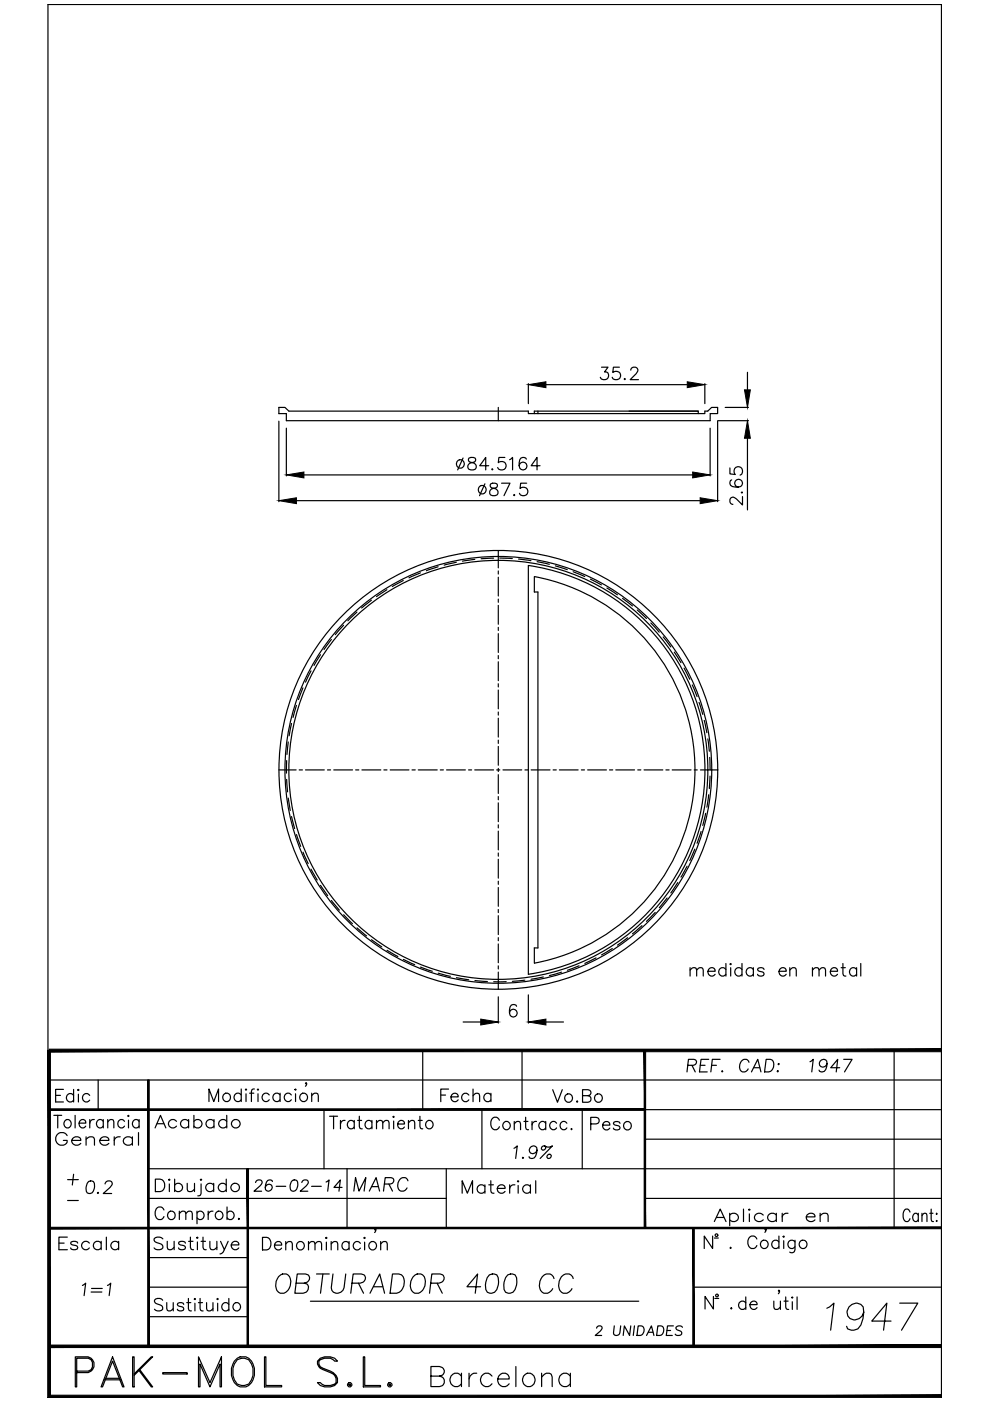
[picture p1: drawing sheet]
<svg xmlns="http://www.w3.org/2000/svg" width="210mm" height="297mm" viewBox="0 0 210 297" stroke-linecap="round" stroke-linejoin="round" font-family="sans-serif">
<!-- layer: COTAS -->
<g fill="none" stroke="#000" stroke-width=".25">
<path d="M59.1 86.4v1.3h1.6M60.7 89.2h89.9M61.2 87.2h50.8v.5h37.4v-.5h.7M133.4 87.2h14.6v.5M148 87.2h-34.7v.5M152.2 86.4v1.3h-1.6M96.8 119.2l-2.6 .6M100.7 118.6l-2.6 .4M104.7 118.3l-2.7 .2M106 118.3l2.6 .1M109.9 118.5l2.7 .4M112 119.9v86.7"/>
<path d="M113.9 119.1l2.6 .6M117.8 120l2.5 .8M68 138.8l-1.4 2.3M70.3 135.6l-1.6 2.1M72.8 132.6l-1.7 2M75.7 129.8l-1.9 1.8M78.7 127.3l-2 1.6M82 125l-2.2 1.5M85.5 123.1l-2.3 1.3M89.1 121.5l-2.4 1M92.9 120.2l-2.5 .8M113.3 122.3v3.2"/>
<path d="M114.1 125.5v75.5M121.5 121.2l2.5 1M125.2 122.8l2.3 1.2M128.7 124.7l2.2 1.4M132 126.9l2.1 1.6M135.1 129.3l2 1.8M138 132.1l1.8 1.9M140.6 135l1.6 2.2M143 138.3l1.4 2.2M61.1 157.3l-.3 2.7M61.8 153.4l-.5 2.6M62.9 149.6l-.8 2.5"/>
<path d="M64.2 145.8l-.9 2.5M65.9 142.2l-1.1 2.4M145 141.6l1.2 2.4M146.8 145.2l1 2.5M148.2 148.9l.8 2.6M149.3 152.7l.6 2.6M150.1 156.7l.3 2.6M60.8 161.3l-.1 2.6M60.8 165.2l.2 2.7M61.1 169.2l.4 2.6M61.8 173.1l.7 2.6M62.9 177l.8 2.5"/>
<path d="M148.6 176.3l-.8 2.5M149.6 172.4l-.6 2.6M150.2 168.5l-.3 2.6M150.5 160.6l.1 2.6M150.5 164.5l-.1 2.7M64.2 180.7l1.1 2.4M65.9 184.3l1.4 2.3M68 187.7l1.5 2.2M70.3 190.9l1.7 2.1M72.9 194l1.8 1.8M75.7 196.7l2 1.7M78.8 199.2l2.1 1.6"/>
<path d="M133.1 198.8l-2.2 1.6M136.1 196.3l-2 1.7M138.9 193.4l-1.8 1.9M141.4 190.4l-1.6 2M143.7 187.1l-1.5 2.2M145.7 183.7l-1.3 2.3M147.3 180l-1.1 2.5M82 201.5l2.4 1.3M85.5 203.4l2.4 1.1M89.2 205l2.5 .9M92.9 206.3l2.6 .7M96.8 207.3l2.6 .4"/>
<path d="M100.7 207.9l2.6 .2M107.3 208.1l-2.6 .1M111.3 207.8l-2.7 .3M113.3 201v3.2M115.2 207.1l-2.6 .5M119 206.1l-2.5 .7M122.8 204.8l-2.5 .9M126.4 203.1l-2.4 1.2M129.8 201.1l-2.3 1.4M109 243.5l.7-.5-.4 2.6M110.9 245.4l-.1 .1 .1 .1 .1-.1M113.9 243.8a.85 .85 0 0 1-1 .8 .85 .85 0 0 1-.7-1 .85 .85 0 0 1 1-.6l.4 .1a1.85 1.85 0 0 1-.3 2.4 .73 .73 0 0 1-1.1-.3"/>
<path d="M115.5 243l.2 .2a.57 .57 0 0 1-.7 .6l-.2-.2a.58 .58 0 0 1 .3-.6 .58 .58 0 0 1 .6 .1 1.37 1.37 0 0 0 1.4-.1l-2.6 2.6"/>
<circle cx="105.7" cy="163.2" r="44.4"/>
<circle cx="116.4" cy="245.2" r=".45"/>
</g>
<!-- layer: COTAS1 -->
<g fill="none" stroke="#000" stroke-width=".25">
<path d="M127.5 77.9h1.4l-.7 1a.84 .84 0 0 1 .9 .9 .84 .84 0 0 1-1.2 .7l-.4-.1-.2-.4M131.3 77.9h-1.2l-.2 1.1a.94 .94 0 0 1 1.5-.1 .94 .94 0 0 1-.2 1.5 .94 .94 0 0 1-1.4-.4M133.7 78.5l.3-.5 .8-.1a.66 .66 0 0 1 .3 1l-1.5 1.6h1.8M158.5 78.9v3.8M59.1 89.3v17.1M60.7 90.8v10.1M98.2 97.1l-1.2 2.5M99.4 97.1a.52 .52 0 0 0 .3 .9 1.1 1.1 0 0 1 1.3 1.1 .93 .93 0 0 1-1.1 .6 .93 .93 0 0 1-.7-1 1.23 1.23 0 0 1 1.3-.7 .52 .52 0 0 0 .2-.9l-.4-.1zM103.6 98.7h-1.9l1.3-1.7v2.6M104.4 99.4l-.1 .1 .1 .1 .1-.1M105.6 86.4v2.8M107 97h-1.2l-.2 1.1a.94 .94 0 0 1 1.5 0 .94 .94 0 0 1-.2 1.4 .94 .94 0 0 1-1.4-.4"/>
<path d="M108 97.5l.7-.5v2.6M111.6 97.3a.78 .78 0 0 0-.7-.3 .78 .78 0 0 0-.7 .5 1.92 1.92 0 0 0 .3 2 .83 .83 0 0 0 1.2-.4 .83 .83 0 0 0-.6-1.1 .83 .83 0 0 0-1 .7M112 81.3v4.3M114.5 98.7h-1.9l1.3-1.7v2.6M115.7 81.6h30M132.5 80.2l-.2 .2 .2 .1 .1-.1M149.4 81.3v4.3M150.6 90.8v10.1M152.2 89.3v17.1M152.2 89.2h6.5M153.8 86.4h4.9M154.8 99.2v1.3l1.1 .1a.94 .94 0 0 1 0-1.4 .94 .94 0 0 1 1.4 .2 .94 .94 0 0 1-.4 1.3"/>
<path d="M158.5 92.9v15.2M62.9 106.2h85.5M64.4 100.7h82.5M102.8 102.6l-1.1 2.5M104.1 102.6a.52 .52 0 0 0 .2 .8 1.1 1.1 0 0 1 1.3 1.2 .91 .91 0 0 1-1.1 .5 .91 .91 0 0 1-.7-.9 1.17 1.17 0 0 1 1.3-.8 .52 .52 0 0 0 .2-.8l-.3-.2zM105.6 116.7v3.7M106.3 102.4h1.8l-1.2 2.7M109 104.8l-.1 .2 .1 .1 .1-.1M111.7 102.4h-1.3l-.1 1.2a.94 .94 0 0 1 1.4-.1 .94 .94 0 0 1-.2 1.5 .94 .94 0 0 1-1.4-.4M155.1 101.7a.79 .79 0 0 0-.2 1.2 2.06 2.06 0 0 0 2.4 0 .83 .83 0 0 0-.4-1.2 .83 .83 0 0 0-1.1 .5 .83 .83 0 0 0 .7 1.1M157.3 104.3l.1 .1-.1 .1-.1-.1M157.4 105.3v1.8l-1.2-1.3a.8 .8 0 0 0-1.3-.1l-.1 .7 .2 .4 .4 .1"/>
<path d="M105.6 121.1v.6M105.6 122.4v4M105.6 127v.7M105.6 128.4v4M105.6 133v.7M105.6 134.3v4M105.6 139v.7M105.6 140.3v4M105.6 145v.6M105.6 146.3v4M105.6 151v.6M105.6 152.3v4"/>
<path d="M105.6 156.9v.7M105.6 158.3v3.9M59.1 163.2h3.7M63.4 163.2h.7M64.8 163.2h4M69.4 163.2h.7M70.8 163.2h3.9M75.4 163.2h.7M76.7 163.2h4M81.4 163.2h.6M82.7 163.2h4M87.4 163.2h.6"/>
<path d="M88.7 163.2h4M93.4 163.2h.6M94.7 163.2h4M99.3 163.2h.7M100.7 163.2h4M105.3 163.2h.7M105.6 162.9v.7M105.6 164.3v3.9M105.6 168.9v.7M105.6 170.2v4M105.6 174.9v.6M105.6 176.2v4"/>
<path d="M106.6 163.2h4M111.3 163.2h.7M112.6 163.2h4M117.3 163.2h.6M118.6 163.2h4M123.3 163.2h.6M124.6 163.2h4M129.2 163.2h.7M130.6 163.2h3.9M135.2 163.2h.7M136.6 163.2h3.9M141.2 163.2h.7"/>
<path d="M142.5 163.2h4M147.2 163.2h.6M148.5 163.2h3.7M105.6 180.8v.7M105.6 182.2v4M105.6 186.8v.7M105.6 188.2v4M105.6 192.8v.7M105.6 194.1v4M105.6 198.8v.7M98.2 216.7h3.7M105.6 200.1v4"/>
<path d="M105.6 204.8v.6M105.6 206.1v3.7M105.6 211.3v5.6M109.5 213.4a.77 .77 0 0 0-1.1-.3 2.02 2.02 0 0 0 0 2.4 .82 .82 0 0 0 1.2-.4 .82 .82 0 0 0-.6-1.1 .82 .82 0 0 0-1 .7M112 210.9v6M115.7 216.7h3.8"/>
<circle cx="97.6" cy="98.3" r=".88"/>
<circle cx="102.2" cy="103.8" r=".88"/>
</g>
<!-- layer: 0 -->
<g fill="none" stroke="#000" stroke-width=".25">
<path d="M59.1 86.4h1.3l.8 .8M60.7 87.7v1.5M114.1 87.2v.5M150.6 87.7v1.5M152.2 86.4h-1.3l-.8 .8M112 119.9a43.8 43.8 0 0 1 37.5 43.3 43.8 43.8 0 0 1-37.5 43.4M113.3 125.5h.8M113.3 122.2a41.7 41.7 0 0 1 34 41 41.7 41.7 0 0 1-34 41M113.3 201h.8M10.4 229h189.2M10.4 235.3h189.2M12.2 236.5v2.6"/>
<path d="M15.9 236.5v2.6M27.2 236.5v.2l-.1-.1zM31.5 229v56.5M44.3 233.6v-2.7l1 2.7 1-2.7v2.7M51.1 232.2a.85 .85 0 0 0-1.2-.2 .85 .85 0 0 0 0 1.3 .85 .85 0 0 0 1.2-.1M51.1 230.9v2.7M52 231l.2-.1 .1 .1-.1 .1zM52.2 231.9v1.7M52.9 231.8h.9M53.9 230.9l-.5 .1-.1 .4v2.2M54.6 231l.1-.1 .1 .1-.1 .1zM54.7 231.9v1.7"/>
<path d="M57.1 232.2a.85 .85 0 0 0-1.3-.2 .85 .85 0 0 0 0 1.3 .85 .85 0 0 0 1.3-.1M59.4 232.2a.85 .85 0 0 0-1.3-.2 .85 .85 0 0 0 0 1.3 .85 .85 0 0 0 1.3-.1M59.4 231.8v1.8M61.8 232.2a.84 .84 0 0 0-1.3-.2 .84 .84 0 0 0 0 1.3 .84 .84 0 0 0 1.3-.1M62.5 231l.2-.1 .1 .1-.1 .1zM62.7 231.9v1.7M65 229.7l-.1 .1-.1-.1 .1-.1a.49 .49 0 0 1-.1 .7M66.1 232.3l.6-.5 .7 .1 .1 1.7M66.1 231.8v1.8M68.7 235.3v12.5M69.9 236.7h1.7M70.7 236.7v2.6"/>
<path d="M72.2 237.6v1.7M73.2 237.6a.82 .82 0 0 0-1 .7M75.1 237.9a.86 .86 0 0 0-1.5 .3 .86 .86 0 0 0 1 1.1l.5-.3M75.1 237.6v1.7M75.8 237.6h.9M76.2 236.7v2.1l.1 .4 .5 .1M78.9 237.9a.86 .86 0 0 0-1.5 .3 .86 .86 0 0 0 1 1.1l.5-.3M78.9 237.6v1.7M79.8 238.1l.6-.5 .6 .1 .2 1.6M79.8 237.6v1.7M81.2 238.1l.6-.5 .6 .1 .1 1.6M83.5 236.7v.2l-.2-.1z"/>
<path d="M83.5 237.7v1.6M84.3 238.3h1.5a.75 .75 0 0 0-.9-.8 .75 .75 0 0 0-.6 1.1 .77 .77 0 0 0 .6 .7 .77 .77 0 0 0 .9-.3M86.6 238.1l.6-.5 .6 .1 .1 1.6M86.6 237.6v1.7M88.7 237.6h.8M89 236.7v2.1l.2 .4 .4 .1M89.6 222.7v12.6M102.2 235.3v12.5M110.7 222.7v12.6M123.5 235.3v12.5M136.7 222.7v37.7M189.6 222.7v37.7"/>
<path d="M199.6 222.7h-189.2v73.4h189.2M31.5 247.8h168.1M31.5 254.1h63.1M32.9 250h1a1.37 1.37 0 0 1 1 1.3 1.37 1.37 0 0 1-1 1.3h-1zM34.8 256.5a.96 .96 0 0 0-1.1-.6 .96 .96 0 0 0-.8 1 1.15 1.15 0 0 0 .2 1.3 1.15 1.15 0 0 0 1.3 .2l.4-.5M35.8 250.1l.1-.1 .1 .1-.1 .2zM35.9 251v1.6M37 251.3a.91 .91 0 0 1 1.4-.2 .91 .91 0 0 1 0 1.4 .91 .91 0 0 1-1.4-.2M37 250v2.6M38 257.3l.6-.5 .7 .1 .1 1.7M38 256.8v1.8M39.4 257.3l.6-.5 .6 .1 .2 1.7"/>
<path d="M39.7 250.9l.1 1.6a1.03 1.03 0 0 0 1.4-.4M41.2 250.9v1.7M41.8 257.2a.84 .84 0 0 1 1.2-.1 .84 .84 0 0 1 0 1.2 .84 .84 0 0 1-1.2-.1M41.8 256.8v2.7M42.5 250.1l.1-.1 .2 .1-.2 .2zM42.6 251v2l-.1 .4-.6 .1M44.1 256.8v1.8M45.2 256.8a.86 .86 0 0 0-1.1 .8M45.3 251.3a.92 .92 0 0 0-1.4-.2 .92 .92 0 0 0 0 1.4 .92 .92 0 0 0 1.4-.2M45.3 250.9v1.7M48 251.3a.92 .92 0 0 0-1.4-.2 .92 .92 0 0 0 0 1.4 .92 .92 0 0 0 1.4-.2M48 250v2.6"/>
<path d="M48.1 257.2a.84 .84 0 0 1 1.3-.1 .84 .84 0 0 1 0 1.2 .84 .84 0 0 1-1.3-.1M48.1 255.9v2.7M50.6 258.3l.2 .1-.2 .2zM52.5 247.8v37.7M73.6 247.8v12.6M94.6 247.8v12.6M98 253v-2.7l1.1 2.7 1.1-2.7v2.7M102.8 251.6a.91 .91 0 0 0-1.3-.2 .91 .91 0 0 0 0 1.4 .91 .91 0 0 0 1.3-.2M102.8 251.2v1.8M103.6 251.2h1M104.1 250.3v2.2l.1 .4 .5 .1M105.4 252h1.7a.87 .87 0 0 0-1.4-.6 .87 .87 0 0 0 .1 1.5 .9 .9 0 0 0 1.3-.3"/>
<path d="M108.1 251.2v1.8M109.2 251.2a.91 .91 0 0 0-1.1 .8M109.7 250.5l.2-.2 .1 .2-.1 .1zM109.9 251.3v1.7M112.5 251.6a.91 .91 0 0 0-1.4-.2 .91 .91 0 0 0 0 1.4 .91 .91 0 0 0 1.4-.2M112.5 251.2v1.8M113.6 250.3v2.7M136.7 241.5h62.9M136.7 254.1h62.9M192.9 257a.69 .69 0 0 0-1-.5 1.82 1.82 0 0 0 .2 2.5 .74 .74 0 0 0 .8-.6M194.7 257.6l-.4-.4a.88 .88 0 0 0-.8 .9 .88 .88 0 0 0 .8 .9l.4-.4M194.7 257.2v1.8"/>
<path d="M195.5 257.7l.5-.5 .5 .2v1.6M195.5 257.2v1.8M197.1 257.2h.7M197.4 256.3v2.2l.1 .4 .4 .1M198.5 258.9h.2l-.1 .1zM198.6 257.2v.3zM10.4 260.4h189.2M31.5 272.9h21M31.5 279.2h21M31.5 266.6h21M34.5 275.7a.98 .98 0 0 0-1-.4 .98 .98 0 0 0-.7 .6l.2 .4 1 .4a.64 .64 0 0 1 .5 .5 .64 .64 0 0 1-.2 .6 1.24 1.24 0 0 1-1.5-.2M34.5 262.7a1.27 1.27 0 0 0-1.8 0 .67 .67 0 0 0 .5 .7l.8 .3a.64 .64 0 0 1 .5 .5 .64 .64 0 0 1-.2 .6 1.31 1.31 0 0 1-1.6-.2"/>
<path d="M35.4 276.2l.1 1.6 .6 .1 .6-.4M35.5 263.2l.1 1.6 .6 .2 .7-.5M36.7 276.2v1.7M36.9 263.2v1.8M39 276.6a.77 .77 0 0 0-1.4 0l.1 .2 1.1 .4 .2 .4a.79 .79 0 0 1-1.4 0M39.3 263.6a.86 .86 0 0 0-1.4 0l.1 .2 1.2 .4 .1 .4a.86 .86 0 0 1-1.4 0M39.6 276.2h.9M39.9 275.3v2.2l.2 .3 .5 .1M40 263.2h.9M40.4 262.3v2.2l.1 .3 .5 .2M41.2 275.4l.1-.1 .2 .1-.2 .1zM41.3 276.3v1.6"/>
<path d="M41.7 262.4l.2-.1 .1 .1-.1 .2zM41.9 263.3v1.7M42.1 276.2h.8M42.4 275.3v2.2l.2 .3 .5 .1M42.6 263.2h1M43 262.3v2.2l.2 .3 .5 .2M43.8 276.2l.1 1.6 .6 .1 .7-.4M44.5 263.2v1.3l.1 .3 .7 .2 .7-.5M45.2 276.2v1.7M46 263.2v1.8M46 275.4l.2-.1 .1 .1-.1 .1zM46.2 276.3v1.6"/>
<path d="M46.8 263.2l.8 1.8 .8-1.8M47.6 265a1.05 1.05 0 0 1-1 .9M48.5 276.6a.84 .84 0 0 0-1.2-.2 .84 .84 0 0 0 0 1.3 .84 .84 0 0 0 1.2-.1M48.5 275.3v2.6M49 263.9h1.6a.84 .84 0 0 0-1.1-.6 .84 .84 0 0 0-.3 1.3 .86 .86 0 0 0 1.4 0M65.8 275.9h69.6M147.1 272.9h52.5M147.1 260.4v25.1M151.1 262.1v2.6l-1.8-2.6v2.6M154.8 264.6l.1-.1 .1 .1-.1 .1zM160.5 262.7a.98 .98 0 0 0-1.1-.6 .98 .98 0 0 0-.8 1 1.17 1.17 0 0 0 .2 1.2 1.17 1.17 0 0 0 1.3 .3l.4-.5M165.1 263.3a.85 .85 0 0 0-1.2-.1 .85 .85 0 0 0 0 1.3 .85 .85 0 0 0 1.2-.2"/>
<path d="M165.1 262.1v2.6M166.2 263.1v1.6M168.6 263v2a.69 .69 0 0 1-.4 .6 .69 .69 0 0 1-.8-.1M168.6 263.3a.84 .84 0 0 0-1.3-.1 .84 .84 0 0 0 0 1.2 .84 .84 0 0 0 1.3-.1M10.2 296.3v-295.3h189.4v295.3M10.4 285.5h189.2"/>
<circle cx="105.7" cy="163.2" r="46.5"/>
<circle cx="105.7" cy="163.2" r="45.2"/>
<circle cx="48.1" cy="232.6" r=".88"/>
<circle cx="64.4" cy="232.6" r=".88"/>
<circle cx="91" cy="238.4" r=".86"/>
<circle cx="36.3" cy="257.6" r=".88"/>
<circle cx="46.5" cy="257.7" r=".87"/>
<circle cx="49.9" cy="251.8" r=".91"/>
<circle cx="50.2" cy="277" r=".87"/>
<circle cx="162" cy="263.8" r=".87"/>
<circle cx="170.3" cy="263.8" r=".87"/>
</g>
<g fill="#000" stroke="#000" stroke-width=".21">
<path d="M10.4 222.4v.6l189.2-.6zM10.4 223l189.2-.6v.6z"/>
<path d="M10.4 235.1v.3l126.3-.3zM10.4 235.4l126.3-.3v.3z"/>
<path d="M10.4 260.2v.3l189.2-.3zM10.4 260.5l189.2-.3v.3z"/>
<path d="M136.6 222.7v37.7h.3zM136.6 222.7h.3v37.7z"/>
<path d="M31.3 229v56.5h.3zM31.3 229h.3v56.5z"/>
<path d="M52.4 247.8v37.7h.3zM52.4 247.8h.3v37.7z"/>
<path d="M146.9 260.4v25.1h.3zM146.9 260.4h.3v25.1z"/>
<path d="M10.2 296.3h189.4v-.5zM10.2 296.3l.5-.5h188.9zM10.2 222.7v73.6l.5-.5zM10.2 222.7h.5v73.1z"/>
<path d="M10.4 285.7h189.2v-.5zM10.4 285.2h189.2l-189.2 .5z"/>
</g>
<!-- layer: COTAS1 -->
<path d="M112 81.6l3.7-.7v1.3zM145.7 80.9l3.7 .7-3.7 .6zM157.8 82.7h1.3l-.6 3.7zM158.5 89.2l.6 3.7h-1.3zM59.1 106.2l3.8-.7v1.3zM60.7 100.7l3.7-.6v1.2zM146.9 100.1l3.7 .6-3.7 .6zM148.4 105.5l3.8 .7-3.8 .6zM101.9 216.1l3.7 .6-3.7 .6zM112 216.7l3.7-.6v1.2z" fill="#000" stroke="#000" stroke-width=".21"/>
<text font-size="10.6" x="14.8" y="295.3">PAK-MOL S.L.</text>
<text font-size="9.7" x="173.9" y="283.3">1947</text>
<g font-size="7.9">
<text x="57.1" y="275.5">OBTURADOR 400 CC</text>
<text x="90" y="295.3">Barcelona</text>
</g>
<text font-size="7.1" x="150.3" y="261.1">Aplicar en</text>
<g font-size="6.2">
<text x="144.3" y="228.6">REF. CAD: 1947</text>
<text x="10.6" y="234.9">Edic</text>
<text x="92.1" y="234.9">Fecha</text>
<text x="116.1" y="234.9">Vo.Bo</text>
<text x="10.6" y="244.1">General</text>
<text x="124.2" y="240.9">Peso</text>
<text x="16.9" y="254.4">0.2</text>
<text x="73.7" y="253.6">MARC</text>
<text x="11.3" y="266.3">Escala</text>
<text x="54.3" y="266.3">Denominacion</text>
</g>
<g font-size="5.7">
<text x="145" y="208.1">medidas en metal</text>
<text x="31.7" y="240.2">Acabado</text>
<text x="102.7" y="240.6">Contracc.</text>
<text x="13.1" y="252.6">+</text>
<text x="16.2" y="275.9">1=1</text>
<text x="148.2" y="278.7">N .</text>
<text x="155.2" y="278.7">de util</text>
</g>
<g font-size="5.3">
<text x="52.6" y="253.6">26-02-14</text>
<text x="124.9" y="284.3">2 UNIDADES</text>
</g>
<text font-size="2.6" x="13.1" y="255.8">-</text>
</svg>
